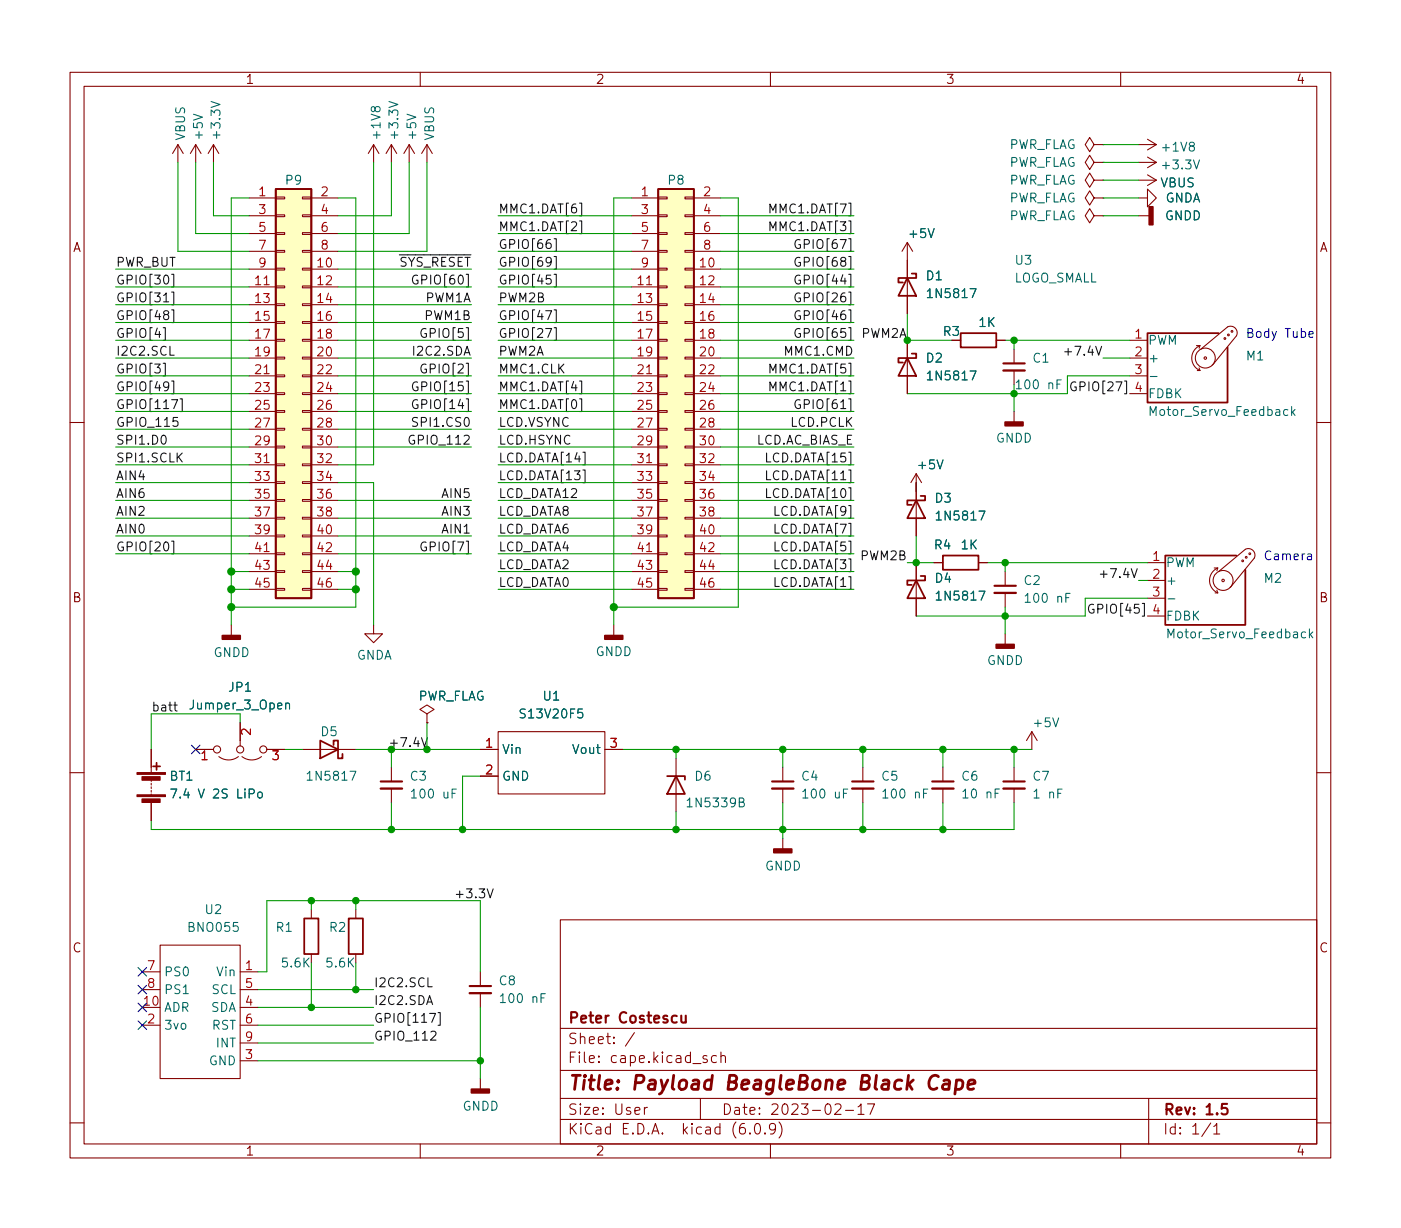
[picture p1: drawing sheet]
<svg xmlns="http://www.w3.org/2000/svg" width="200mm" height="175mm" viewBox="0 0 200 175" stroke-linecap="round" stroke-linejoin="round" font-family="sans-serif">
<g fill="none" stroke="#840000" stroke-width=".15">
<path d="M10 10.3h180v155h-180zM12 12.3h176v151h-176zM60 10.3v2M110 10.3v2M160 10.3v2M163.8 19.9l1.3 .7M25.4 20.6l-.8 1.3M25.4 20.6v2.6M25.4 20.6l.8 1.3M27.9 20.6l-.7 1.3M27.9 20.6v2.6M27.9 20.6l.8 1.3"/>
<path d="M30.5 20.6l-.8 1.3M30.5 20.6v2.6M30.5 20.6l.7 1.3M35.6 28.3h3.8M35.6 38.4h3.8M35.6 30.8h3.8M35.6 33.3h3.8M35.6 35.9h3.8M39.4 38.3h1.2v.3h-1.2zM39.4 35.8h1.2v.2h-1.2zM39.4 33.2h1.2v.3h-1.2zM39.4 30.7h1.2v.2h-1.2z"/>
<path d="M39.4 28.1h1.2v.3h-1.2zM43.2 38.3h1.2v.3h-1.2zM43.2 35.8h1.2v.2h-1.2zM43.2 33.2h1.2v.3h-1.2zM43.2 30.7h1.2v.2h-1.2zM43.2 28.1h1.2v.3h-1.2zM44.4 28.3h3.9M44.4 38.4h3.9M44.4 30.8h3.9M44.4 33.3h3.9M44.4 35.9h3.9M53.3 20.6l-.7 1.3"/>
<path d="M53.3 20.6v2.6M53.3 20.6l.8 1.3M55.9 20.6v2.6M55.9 20.6l-.8 1.3M55.9 20.6l.7 1.3M58.4 20.6l-.7 1.3M58.4 20.6v2.6M58.4 20.6l.8 1.3M61 20.6l-.8 1.3M61 20.6v2.6M61 20.6l.7 1.3M90.2 28.3h3.8"/>
<path d="M90.2 38.4h3.8M90.2 30.8h3.8M90.2 33.3h3.8M90.2 35.9h3.8M94 38.3h1.2v.3h-1.2zM94 35.8h1.2v.2h-1.2zM94 33.2h1.2v.3h-1.2zM94 30.7h1.2v.2h-1.2zM94 28.1h1.2v.3h-1.2zM97.8 38.3h1.3v.3h-1.3zM97.8 35.8h1.3v.2h-1.3zM97.8 33.2h1.3v.3h-1.3z"/>
<path d="M97.8 30.7h1.3v.2h-1.3zM97.8 28.1h1.3v.3h-1.3zM99.1 28.3h3.8M99.1 38.4h3.8M99.1 30.8h3.8M99.1 33.3h3.8M99.1 35.9h3.8M129.5 34.6l-.7 1.3M129.5 34.6v10.2M129.5 34.6l.8 1.3M156.2 30.8l-.6-1-.7 1 .7 1 .6-1h1.3M156.2 25.7l-.6-1-.7 1 .7 1 .6-1h1.3"/>
<path d="M156.2 28.3l-.6-1.1-.7 1.1 .7 1 .6-1h1.3M156.2 23.2l-.6-1-.7 1 .7 1 .6-1h1.3M156.2 20.6l-.6-1-.7 1 .7 1.1 .6-1.1h1.3M157.5 30.8h.1M157.5 25.7h.1M157.5 28.3h.1M157.5 23.2h.1M157.5 20.6h.1M162.6 28.3h1.2v-1.3l1.3 1.3-1.3 1.2v-1.2M162.6 30.8h1.5M162.6 23.2h2.5M162.6 20.6h2.5"/>
<path d="M162.6 25.7h2.5M163.8 22.4l1.3 .8M163.8 25l1.3 .7M165.1 23.2l-1.3 .7M165.1 20.6l-1.3 .8M165.1 25.7l-1.3 .8M35.6 41h3.8M35.6 43.5h3.8M35.6 46h3.8M35.6 48.6h3.8M35.6 51.1h3.8M35.6 53.7h3.8"/>
<path d="M35.6 56.2h3.8M35.6 58.7h3.8M39.4 58.6h1.2v.3h-1.2zM39.4 56.1h1.2v.2h-1.2zM39.4 53.5h1.2v.3h-1.2zM39.4 51h1.2v.3h-1.2zM39.4 48.5h1.2v.2h-1.2zM39.4 45.9h1.2v.3h-1.2zM39.4 43.4h1.2v.2h-1.2zM39.4 40.8h1.2v.3h-1.2zM43.2 58.6h1.2v.3h-1.2zM43.2 56.1h1.2v.2h-1.2z"/>
<path d="M43.2 53.5h1.2v.3h-1.2zM43.2 51h1.2v.3h-1.2zM43.2 48.5h1.2v.2h-1.2zM43.2 45.9h1.2v.3h-1.2zM43.2 43.4h1.2v.2h-1.2zM43.2 40.8h1.2v.3h-1.2zM44.4 41h3.9M44.4 43.5h3.9M44.4 46h3.9M44.4 48.6h3.9M44.4 51.1h3.9M44.4 53.7h3.9"/>
<path d="M44.4 56.2h3.9M44.4 58.7h3.9M90.2 41h3.8M90.2 43.5h3.8M90.2 46h3.8M90.2 48.6h3.8M90.2 51.1h3.8M90.2 53.7h3.8M90.2 56.2h3.8M90.2 58.7h3.8M94 58.6h1.2v.3h-1.2zM94 56.1h1.2v.2h-1.2z"/>
<path d="M94 53.5h1.2v.3h-1.2zM94 51h1.2v.3h-1.2zM94 48.5h1.2v.2h-1.2zM94 45.9h1.2v.3h-1.2zM94 43.4h1.2v.2h-1.2zM94 40.8h1.2v.3h-1.2zM97.8 58.6h1.3v.3h-1.3zM97.8 56.1h1.3v.2h-1.3zM97.8 53.5h1.3v.3h-1.3zM97.8 51h1.3v.3h-1.3zM97.8 48.5h1.3v.2h-1.3zM97.8 45.9h1.3v.3h-1.3z"/>
<path d="M97.8 43.4h1.3v.2h-1.3zM97.8 40.8h1.3v.3h-1.3zM99.1 41h3.8M99.1 43.5h3.8M99.1 46h3.8M99.1 48.6h3.8M99.1 51.1h3.8M99.1 53.7h3.8M99.1 56.2h3.8M99.1 58.7h3.8M129.5 48.6v7.6M142.2 48.6h1.3"/>
<path d="M144.8 49.9v2M144.8 52.9v2M144.8 58.7v1.6M161.3 48.6h2.5M161.3 51.1h2.5M161.3 53.7h2.5M161.3 56.2h2.5M170.8 49.3h.5M170.9 52.9h.4M171.2 52.5l.1 .4M171.3 49.3a1.93 1.93 0 0 0-1.1 1.8 1.93 1.93 0 0 0 1.1 1.8M171.3 49.3l-.1 .4"/>
<path d="M171.4 49.9l3.9-3.2a.94 .94 0 0 1 1.1 .2 .94 .94 0 0 1 .1 1.1l-3.4 4.1M10 60.3h2M35.6 61.3h3.8M35.6 63.8h3.8M35.6 66.4h3.8M35.6 68.9h3.8M35.6 71.4h3.8M35.6 74h3.8M35.6 76.5h3.8M35.6 79.1h3.8M39.4 78.9h1.2v.3h-1.2zM39.4 76.4h1.2v.3h-1.2z"/>
<path d="M39.4 73.9h1.2v.2h-1.2zM39.4 71.3h1.2v.3h-1.2zM39.4 68.8h1.2v.2h-1.2zM39.4 66.2h1.2v.3h-1.2zM39.4 63.7h1.2v.3h-1.2zM39.4 61.2h1.2v.2h-1.2zM43.2 78.9h1.2v.3h-1.2zM43.2 76.4h1.2v.3h-1.2zM43.2 73.9h1.2v.2h-1.2zM43.2 71.3h1.2v.3h-1.2zM43.2 68.8h1.2v.2h-1.2zM43.2 66.2h1.2v.3h-1.2z"/>
<path d="M43.2 63.7h1.2v.3h-1.2zM43.2 61.2h1.2v.2h-1.2zM44.4 61.3h3.9M44.4 63.8h3.9M44.4 66.4h3.9M44.4 68.9h3.9M44.4 71.4h3.9M44.4 74h3.9M44.4 76.5h3.9M44.4 79.1h3.9M90.2 61.3h3.8M90.2 63.8h3.8"/>
<path d="M90.2 66.4h3.8M90.2 68.9h3.8M90.2 71.4h3.8M90.2 74h3.8M90.2 76.5h3.8M90.2 79.1h3.8M94 78.9h1.2v.3h-1.2zM94 76.4h1.2v.3h-1.2zM94 73.9h1.2v.2h-1.2zM94 71.3h1.2v.3h-1.2zM94 68.8h1.2v.2h-1.2zM94 66.2h1.2v.3h-1.2z"/>
<path d="M94 63.7h1.2v.3h-1.2zM94 61.2h1.2v.2h-1.2zM97.8 78.9h1.3v.3h-1.3zM97.8 76.4h1.3v.3h-1.3zM97.8 73.9h1.3v.2h-1.3zM97.8 71.3h1.3v.3h-1.3zM97.8 68.8h1.3v.2h-1.3zM97.8 66.2h1.3v.3h-1.3zM97.8 63.7h1.3v.3h-1.3zM97.8 61.2h1.3v.2h-1.3zM99.1 61.3h3.8M99.1 63.8h3.8"/>
<path d="M99.1 66.4h3.8M99.1 68.9h3.8M99.1 71.4h3.8M99.1 74h3.8M99.1 76.5h3.8M99.1 79.1h3.8M130.8 67.6v8.9M130.8 67.6l-.8 1.3M130.8 67.6l.8 1.3M188 60.3h2M33 89.2v1.5M35.6 81.6h3.8"/>
<path d="M35.6 84.1h3.8M39.4 84h1.2v.3h-1.2zM39.4 81.5h1.2v.2h-1.2zM43.2 84h1.2v.3h-1.2zM43.2 81.5h1.2v.2h-1.2zM44.4 81.6h3.9M44.4 84.1h3.9M53.3 89.2v1.3h1.3l-1.3 1.3-1.2-1.3h1.2M87.6 89.2v1.5M90.2 81.6h3.8M90.2 84.1h3.8M94 84h1.2v.3h-1.2z"/>
<path d="M94 81.5h1.2v.2h-1.2zM97.8 84h1.3v.3h-1.3zM97.8 81.5h1.3v.2h-1.3zM99.1 81.6h3.8M99.1 84.1h3.8M130.8 80.3v7.7M133.3 80.3h1.3M139.7 80.3h1.3M143.5 81.6v2M143.5 84.7v2M143.5 90.5v1.5M163.8 80.3h2.6"/>
<path d="M163.8 82.9h2.6M163.8 85.4h2.6M163.8 88h2.6M173.4 81.1h.5M173.5 84.7h.4M173.7 84.3l.2 .4M173.9 81.1a1.93 1.93 0 0 0-1.2 1.8 1.93 1.93 0 0 0 1.2 1.8M173.9 81.1l-.2 .4M174 81.6l3.8-3.2a.94 .94 0 0 1 1.1 .2 .94 .94 0 0 1 .2 1.1l-3.5 4.2M10 110.3h2M21.6 107v3.3M21.6 111.3v.3"/>
<path d="M21.6 111.8v.3M21.6 112.3v.3M21.6 112.8v.3M21.6 113.4v.2M21.6 114.6v2.6M27.9 107h2.6M31.2 108a2.26 2.26 0 0 0 2.8 0M34.3 103.2v3.3M34.5 108a2.26 2.26 0 0 0 2.8 0M38.1 107h2.5M43.2 107h7.6M55.9 109.5v2.1"/>
<path d="M55.9 112.6v2M61 101.9l1-.6-1-.6-1.1 .6 1.1 .6v1.3M61 103.2h.1M68.6 107h2.5M68.6 110.8h2.5M71.1 104.5h15.3v8.9h-15.3zM86.4 107h2.5M96.5 108.3v7.6M111.8 109.5v2.1M111.8 112.6v2M111.8 119.7v1.5M123.2 109.5v2.1"/>
<path d="M123.2 112.6v2M134.6 109.5v2.1M134.6 112.6v2M144.8 109.5v2.1M144.8 112.6v2M147.3 104.5l-.7 1.2M147.3 104.5v2.5M147.3 104.5l.8 1.2M188 110.3h2M20.3 138.8h2.6M22.9 134.9h11.4v19.1h-11.4zM34.3 138.8h2.5"/>
<path d="M44.4 129.9v1.2M44.4 136.2v1.3M50.8 129.9v1.2M50.8 136.2v1.3M68.6 138.8v2M80 131.3h108v32h-108zM20.3 146.4h2.6M20.3 141.3h2.6M34.3 146.4h2.5M34.3 151.5h2.5M34.3 143.8h2.5M34.3 141.3h2.5"/>
<path d="M34.3 148.9h2.5M68.6 141.8v2M68.6 154v1.5M80 159.8h108M80 156.8h108M80 152.8h108M80 146.8h108M90.6 147.4l-1.3 2M92 158.1v1M92.4 158.1l-.3 .1-.1 .2M100 156.8v3M100.9 150.8l-.3-.1-.2 .2v.2l.5 .2v.3l-.1 .1-.4-.1"/>
<path d="M102.3 150.8l-.4-.1-.3 .3v.4l.1 .2 .2 .1 .4-.1M102.9 150.9a.37 .37 0 0 1 .7 0v.8M102.9 150.2v1.5M119.2 157.8l.2-.2 .5 .1a.41 .41 0 0 1 .1 .6l-.9 .8h1M120.7 158.5h1.2M122.5 158l.4-.4v1.5M122.5 159.1h.9M123.9 157.6h1l-.7 1.5M164 156.8v6.5M10 160.3h2M60 163.3v2M107.1 161.8v.1"/>
<path d="M107.9 160.5a.36 .36 0 0 1 .6 .2 .77 .77 0 0 1-.4 1.2 1 1 0 0 1-.2-1.4zM109.2 161.8h.1l-.1 .1v-.1v.1M110 163.3v2M110.7 161.1l-.3 .2h-.3l-.2-.2v-.4l.1-.2 .4-.1 .2 .2a.99 .99 0 0 1-.3 1.3h-.3M111.2 160.2a1.72 1.72 0 0 1 0 2.3M160 163.3v2M172.9 160.3l-1.3 2M173.3 160.8l.4-.4v1.5M173.3 161.9h.8M188 160.3h2"/>
<circle cx="172.1" cy="51.1" r=".18"/>
<circle cx="172.1" cy="51.1" r="1.42"/>
<circle cx="174.9" cy="48.3" r=".13"/>
<circle cx="175.4" cy="47.8" r=".13"/>
<circle cx="175.9" cy="47.3" r=".13"/>
<circle cx="177.9" cy="79.6" r=".13"/>
<circle cx="178.4" cy="79.1" r=".13"/>
<circle cx="174.6" cy="82.9" r=".18"/>
<circle cx="174.6" cy="82.9" r="1.42"/>
<circle cx="177.4" cy="80.1" r=".13"/>
<circle cx="31" cy="107" r=".51"/>
<circle cx="34.3" cy="107" r=".51"/>
<circle cx="37.6" cy="107" r=".51"/>
</g>
<path d="M143.3 51.9h3M142 83.6h3M54.4 111.6h3M110.2 111.6h3.1M121.7 111.6h3M133.1 111.6h3M143.3 111.6h3M67.1 140.8h3M97.3 145v.9a.41 .41 0 0 0 .6 0M97.9 145v1M175.2 157.6h-.7l-.1 .7 .2-.1 .5 .1 .2 .2-.1 .5-.2 .1h-.4l-.2-.1" fill="none" stroke="#840000" stroke-width=".3"/>
<path d="M134 153.7a.8 .8 0 0 0-.9-.1 .8 .8 0 0 0-.4 .8 .76 .76 0 0 0 .1 .9 .76 .76 0 0 0 .9 .1l.1-.1M134.8 154.3l.2-.1 .5 .1 .1 .2-.1 1M135.6 154.7l-.7 .1a.4 .4 0 0 0-.3 .3 .4 .4 0 0 0 .2 .4l.7-.1M136.6 154.3l.2-.1 .5 .1 .2 .3-.1 .6a.66 .66 0 0 1-1 .2M136.6 154.2l-.3 2M138.2 154.9l1-.2-.1-.4-.1-.1-.6 .1-.1 .2-.1 .7v.2l.2 .1 .6-.1" fill="none" stroke="#840000" stroke-width=".4"/>
<g fill="#840000" stroke="#840000" stroke-width=".25">
<path d="M67.3 155.5h2.5v.5h-2.5z"/>
<path d="M86.4 90.7h2.5v.6h-2.5z"/>
<path d="M31.7 90.7h2.6v.6h-2.6z"/>
<path d="M164.1 29.5h.5v2.6h-.5z"/>
<path d="M110.5 121.2h2.5v.5h-2.5z"/>
<path d="M142.2 92h2.6v.5h-2.6z"/>
<path d="M143.5 60.3h2.5v.5h-2.5z"/>
</g>
<g fill="none" stroke="#840000" stroke-width=".25">
<path d="M39.4 27h5v58.4h-5zM94 27h5.1v58.4h-5.1zM129.5 39.7l1.3 2.5h-2.5zM130.2 39.1h.6v.6h-2.5v.6h.6M129.5 51.1l1.3 2.6h-2.5zM130.2 50.5h.6v.6h-2.5v.7h.6M137.2 47.6h5v2h-5zM174 47.6h-10.2v9.9h11.5v-7.9M130.8 71.4l1.3 2.6h-2.6zM131.4 70.8h.7v.6h-2.6v.7h.7M134.6 79.3h5.1v2.1h-5.1zM176.5 79.3h-10.1v9.9h11.4v-7.8"/>
<path d="M130.8 82.9l1.3 2.5h-2.6zM131.4 82.2h.7v.7h-2.6v.6h.7M21.8 109.4h1.1M22.4 108.9v1M45.7 105.7l2.6 1.3-2.6 1.3zM47.6 106.4v-.7h.7v2.6h.6v-.7M95.2 110.8h2.6v.5M96.5 110.8l1.3 2.6h-2.6zM43.4 131.1h2.1v5.1h-2.1zM49.8 131.1h2v5.1h-2z"/>
</g>
<g fill="#ffffc2" stroke="#ffffc2" stroke-width=".14">
<path d="M39.4 27h5v58.4h-5z"/>
<path d="M94 27h5.1v58.4h-5.1z"/>
</g>
<path d="M164.2 53.8h1M184.4 58v1.3M184.5 58.8l.4 .5M184.9 58.5l-.5 .5M166.8 85.5h.9M187 89.8v1.3M187.1 90.6l.3 .5M187.4 90.2l-.4 .5M24.4 112.7h.8l-.5 1.2M36.8 113.2l.2-.1 .4 .1 .1 .5-.2 .2h-.3l-.2-.1zM40.8 100.5l.2-.1h.3v.8" fill="none" stroke="#006464" stroke-width=".15"/>
<path d="M143.3 52.9h3M142 84.7h3M54.4 112.6h3M110.2 112.6h3.1M121.7 112.6h3M133.1 112.6h3M143.3 112.6h3M67.1 141.8h3" fill="none" stroke="#840000" stroke-width=".33"/>
<g fill="#840000" stroke="#840000" stroke-width=".15">
<path d="M19.6 113.5h4v.2h-4z"/>
<path d="M19.6 110.3h4v.3h-4z"/>
<path d="M20.3 114.1h2.6v.5h-2.6z"/>
<path d="M20.3 110.9h2.6v.5h-2.6z"/>
</g>
<g fill="none" stroke="#0f0f0f" stroke-width=".15">
<path d="M24.5 39.2h.3v1.8h-.3M59.6 39.3a.62 .62 0 0 0-.7 .5 .62 .62 0 0 0 .4 .8l.4-.2v-.4h-.3M79.1 39.2h.3v1.8h-.3M79.1 36.6h.3v1.8h-.3M79.1 34.1h.3v1.8h-.3M82.7 31.5h.3v1.9h-.3M82.7 29h.3v1.8h-.3M109.9 32.9v-1.2l.5 .9 .4-.9v1.2M109.9 30.4v-1.3l.5 .9 .4-.9v1.3M114.2 39.3a.62 .62 0 0 0-.7 .5 .62 .62 0 0 0 .4 .8l.4-.2v-.4h-.3M114.2 36.8a.62 .62 0 0 0-.7 .5 .62 .62 0 0 0 .4 .7l.4-.1v-.4h-.3M114.2 34.3a.62 .62 0 0 0-.7 .4 .62 .62 0 0 0 .4 .8l.4-.1v-.5h-.3"/>
<path d="M23.3 51.9h.3v1.8h-.3M23.3 46.8h.3v1.8h-.3M24.3 49.4v1.3h.6M24.5 54.4h.3v1.8h-.3M24.5 41.7h.3v1.8h-.3M24.5 44.2h.3v1.9h-.3M25.4 59.6h-.6l-.1 .6 .2-.1h.4l.1 .2v.5l-.2 .1h-.3l-.2-.1M25.7 56.9h.3v1.9h-.3M59.6 59.7l-.5-.1-.2 .1v.4l.6 .2 .1 .3-.2 .3-.5-.1M59.6 54.6a.62 .62 0 0 0-.7 .4 .62 .62 0 0 0 .4 .8l.4-.1v-.4h-.3M59.6 57.1a.62 .62 0 0 0-.7 .5 .62 .62 0 0 0 .4 .7l.4-.1v-.4h-.3M60.8 47a.62 .62 0 0 0-.7 .4 .62 .62 0 0 0 .4 .8l.4-.1v-.5h-.3"/>
<path d="M60.8 52a.62 .62 0 0 0-.7 .5 .62 .62 0 0 0 .4 .8l.4-.2v-.4h-.3M79.1 46.8h.3v1.8h-.3M79.1 44.2h.3v1.9h-.3M82.7 56.9h.3v1.9h-.3M82.7 54.4h.3v1.8h-.3M109.9 53.3v-1.3l.5 .9 .4-.9v1.3M109.9 55.8v-1.3l.5 .9 .4-.9v1.3M114.2 41.9a.62 .62 0 0 0-.7 .4 .62 .62 0 0 0 .4 .8l.4-.1v-.4h-.3M114.2 47a.62 .62 0 0 0-.7 .4 .62 .62 0 0 0 .4 .8l.4-.1v-.5h-.3M114.2 57.1a.62 .62 0 0 0-.7 .5 .62 .62 0 0 0 .4 .7l.4-.1v-.4h-.3M114.2 44.4a.62 .62 0 0 0-.7 .5 .62 .62 0 0 0 .4 .7l.4-.1v-.4h-.3M152 50.2h1"/>
<path d="M153.6 54.6a.62 .62 0 0 0-.8 .4 .62 .62 0 0 0 .5 .8l.4-.1v-.4h-.3M23.1 62.3l.2-.2a.68 .68 0 0 1 .3 1.2l-.2 .1a.69 .69 0 0 1-.3-1.1zM24.5 77.3h.3v1.8h-.3M59.1 62.2a.62 .62 0 0 0-.7 .5 .62 .62 0 0 0 .4 .7l.4-.1v-.4h-.3M60.8 77.4a.62 .62 0 0 0-.7 .5 .62 .62 0 0 0 .4 .8l.4-.2v-.4h-.3M83.2 64.6h.3v1.8h-.3M83.2 67.1h.3v1.8h-.3M156.1 86.3a.62 .62 0 0 0-.7 .5 .62 .62 0 0 0 .4 .7l.4-.1v-.4h-.2M157.1 82h1M24.8 100.7h.5M25 100.2v1.1l.1 .2h.2M60.2 105.3l.4 1.3 .4-1.3"/>
<path d="M61.1 139.6v1.3h.6M69.6 126.9l.4 1.3 .4-1.3M61.5 147.4l.2-.2h.3l.2 .2v.2v.2l-.7 .7h.7M62.5 144.6h.4v1.8h-.4"/>
</g>
<path d="M186.9 47.8l.6-.2-.1-.2-.3-.1-.2 .2v.6h.5M186.7 79.1h.5l.1 .8M187.3 79.4h-.5a.25 .25 0 0 0-.2 .3 .25 .25 0 0 0 .2 .2h.5" fill="none" stroke="#0000c2" stroke-width=".15"/>
<g fill="none" stroke="#009600" stroke-width=".15">
<path d="M16.5 38.4h19.1M25.4 23.2v12.7h10.2M27.9 23.2v10.1h7.7M30.5 23.2v7.6h5.1M35.6 28.3h-2.6v60.9M48.3 28.3h2.5v58.4h-17.8M48.3 38.4h19M53.3 23.2v43.2h-5M55.9 23.2v7.6h-7.6M58.4 23.2v10.1h-10.1M61 23.2v12.7h-12.7M71.1 33.3h19.1"/>
<path d="M71.1 35.9h19.1M71.1 30.8h19.1M71.1 38.4h19.1M90.2 28.3h-2.6v60.9M102.9 28.3h2.5v58.4h-17.8M102.9 33.3h19M102.9 35.9h19M102.9 30.8h19M102.9 38.4h19M157.5 30.8h5.1M157.5 28.3h5.1M157.5 23.2h5.1"/>
<path d="M157.5 25.7h5.1M157.5 20.6h5.1M16.5 56.2h19.1M16.5 53.7h19.1M16.5 58.7h19.1M16.5 46h19.1M16.5 43.5h19.1M16.5 48.6h19.1M16.5 41h19.1M16.5 51.1h19.1M48.3 56.2h19M48.3 53.7h19"/>
<path d="M48.3 58.7h19M48.3 46h19M48.3 43.5h19M48.3 48.6h19M48.3 41h19M48.3 51.1h19M71.1 56.2h19.1M71.1 53.7h19.1M71.1 58.7h19.1M71.1 46h19.1M71.1 43.5h19.1M71.1 48.6h19.1"/>
<path d="M71.1 41h19.1M71.1 51.1h19.1M102.9 56.2h19M102.9 53.7h19M102.9 58.7h19M102.9 46h19M102.9 43.5h19M102.9 48.6h19M102.9 41h19M102.9 51.1h19M129.5 44.8v3.8h6.4M143.5 48.6h17.8"/>
<path d="M144.8 48.6v1.3M144.8 54.9v3.8M157.5 51.1h3.8M161.3 53.7h-8.9v2.5h-22.9M16.5 63.8h19.1M16.5 61.3h19.1M16.5 68.9h19.1M16.5 66.4h19.1M16.5 76.5h19.1M16.5 79.1h19.1M16.5 74h19.1M16.5 71.4h19.1"/>
<path d="M48.3 68.9h5v20.3M48.3 63.8h19M48.3 61.3h19M48.3 76.5h19M48.3 79.1h19M48.3 74h19M48.3 71.4h19M71.1 63.8h19.1M71.1 61.3h19.1M71.1 68.9h19.1M71.1 66.4h19.1M71.1 76.5h19.1"/>
<path d="M71.1 79.1h19.1M71.1 74h19.1M71.1 71.4h19.1M102.9 63.8h19M102.9 61.3h19M102.9 68.9h19M102.9 66.4h19M102.9 76.5h19M102.9 79.1h19M102.9 74h19M102.9 71.4h19M130.8 68.9v1.3"/>
<path d="M130.8 76.5v3.8M33 84.1h2.6M33 81.6h2.6M48.3 84.1h2.5M48.3 81.6h2.5M71.1 84.1h19.1M71.1 81.6h19.1M102.9 84.1h19M102.9 81.6h19M129.5 80.3h3.8M141 80.3h22.8M143.5 80.3v1.3"/>
<path d="M143.5 86.7v3.8M162.6 82.9h1.2M163.8 85.4h-8.9v2.6h-24.1M34.3 103.2v-1.3h-12.7v5.1M40.6 107h2.6M50.8 107h17.8M55.9 107v2.5M55.9 114.6v3.8M61 103.2v3.8M68.6 110.8h-2.6v7.6M88.9 107h58.4M96.5 107v1.3"/>
<path d="M96.5 115.9v2.5M111.8 107v2.5M111.8 114.6v5.1M123.2 107v2.5M123.2 114.6v3.8M134.6 107v2.5M134.6 114.6v3.8M144.8 114.6v3.8h-123.2v-1.2M144.8 107v2.5M36.8 138.8h1.3v-10.2h30.5v10.2M44.4 128.6v1.3M44.4 137.5v6.3"/>
<path d="M50.8 128.6v1.3M50.8 137.5v3.8M36.8 141.3h16.5M36.8 151.5h31.8M36.8 148.9h16.5M36.8 143.8h16.5M36.8 146.4h16.5M68.6 143.8v10.2"/>
</g>
<path d="M27.3 106.4l1.2 1.2M28.5 106.4l-1.2 1.2M19.7 138.1l1.2 1.3M20.9 138.1l-1.2 1.3M19.7 145.8l1.2 1.2M19.7 143.2l1.2 1.2M19.7 140.7l1.2 1.2M20.9 145.8l-1.2 1.2M20.9 143.2l-1.2 1.2M20.9 140.7l-1.2 1.2" fill="none" stroke="#000084" stroke-width=".15"/>
<g fill="#009600" stroke="#009600" stroke-width=".15">
<circle cx="50.8" cy="128.6" r=".46"/>
<circle cx="55.9" cy="118.4" r=".46"/>
<circle cx="55.9" cy="107" r=".46"/>
<circle cx="50.8" cy="84.1" r=".51"/>
<circle cx="61" cy="107" r=".46"/>
<circle cx="66" cy="118.4" r=".46"/>
<circle cx="33" cy="84.1" r=".51"/>
<circle cx="33" cy="81.6" r=".51"/>
<circle cx="33" cy="86.7" r=".51"/>
<circle cx="50.8" cy="81.6" r=".51"/>
<circle cx="44.4" cy="128.6" r=".46"/>
<circle cx="44.4" cy="143.8" r=".46"/>
<circle cx="50.8" cy="141.3" r=".46"/>
<circle cx="68.6" cy="151.5" r=".46"/>
<circle cx="87.6" cy="86.7" r=".51"/>
<circle cx="96.5" cy="107" r=".46"/>
<circle cx="111.8" cy="107" r=".46"/>
<circle cx="111.8" cy="118.4" r=".46"/>
<circle cx="96.5" cy="118.4" r=".46"/>
<circle cx="144.8" cy="48.6" r=".46"/>
<circle cx="144.8" cy="56.2" r=".46"/>
<circle cx="143.5" cy="80.3" r=".46"/>
<circle cx="143.5" cy="88" r=".46"/>
<circle cx="130.8" cy="80.3" r=".46"/>
<circle cx="123.2" cy="118.4" r=".46"/>
<circle cx="123.2" cy="107" r=".46"/>
<circle cx="134.6" cy="118.4" r=".46"/>
<circle cx="134.6" cy="107" r=".46"/>
<circle cx="144.8" cy="107" r=".46"/>
</g>
<text font-size="2.8" fill="#840000" x="81" y="155.6">Title: Payload BeagleBone Black Cape</text>
<g font-size="2.1" fill="#840000">
<text x="81" y="149.1">Sheet: /</text>
<text x="81" y="146.1">Peter Costescu</text>
<text x="81" y="151.8">File: cape.kicad_sch</text>
<text x="81" y="162">KiCad E.D.A. kicad (6.0.9)</text>
<text x="81" y="159.2">Size: User</text>
<text x="103" y="159.2">Date: 2023-02-17</text>
<text x="166" y="159.2">Rev: 1.5</text>
<text x="166" y="162">Id: 1/1</text>
</g>
<g font-size="1.8" fill="#840000">
<text x="35" y="12">1</text>
<text x="85" y="12">2</text>
<text x="135" y="12">3</text>
<text x="185" y="12">4</text>
<text x="10.3" y="36">A</text>
<text x="188.3" y="36">A</text>
<text x="134.7" y="47.9">R3</text>
<text x="10.3" y="86">B</text>
<text x="188.3" y="86">B</text>
<text x="10.3" y="136">C</text>
<text x="188.3" y="136">C</text>
<text x="35" y="165">1</text>
<text x="85" y="165">2</text>
<text x="135" y="165">3</text>
<text x="185" y="165">4</text>
</g>
<g font-size="1.8" fill="#006464">
<text x="26.4" y="20.1" transform="rotate(-90 26.4 20.1)">VBUS</text>
<text x="29" y="19.7" transform="rotate(-90 29 19.7)">+5V</text>
<text x="31.5" y="19.6" transform="rotate(-90 31.5 19.6)">+3.3V</text>
<text x="54.3" y="19.6" transform="rotate(-90 54.3 19.6)">+1V8</text>
<text x="56.9" y="19.6" transform="rotate(-90 56.9 19.6)">+3.3V</text>
<text x="59.4" y="19.7" transform="rotate(-90 59.4 19.7)">+5V</text>
<text x="62" y="20.1" transform="rotate(-90 62 20.1)">VBUS</text>
<text x="143.9" y="23.8">PWR_FLAG</text>
<text x="143.9" y="21.3">PWR_FLAG</text>
<text x="166.1" y="21.6">+1V8</text>
<text x="40.8" y="26.4">P9</text>
<text x="95.4" y="26.4">P8</text>
<text x="143.9" y="26.4">PWR_FLAG</text>
<text x="143.9" y="28.9">PWR_FLAG</text>
<text x="165.7" y="26.7">VBUS</text>
<text x="166.2" y="24.2">+3.3V</text>
<text x="166.3" y="28.9">GNDA</text>
<text x="130" y="34">+5V</text>
<text x="143.9" y="31.4">PWR_FLAG</text>
<text x="166.3" y="31.4">GNDD</text>
<text x="132.3" y="40">D1</text>
<text x="144.6" y="40.3">LOGO_SMALL</text>
<text x="145" y="37.8">U3</text>
<text x="132.8" y="42.6">1N5817</text>
<text x="139.8" y="46.7">1K</text>
<text x="132.3" y="51.8">D2</text>
<text x="147.5" y="51.8">C1</text>
<text x="163.9" y="49.2">PWM</text>
<text x="163.9" y="51.8">+</text>
<text x="178" y="51.5">M1</text>
<text x="132.8" y="54.3">1N5817</text>
<text x="145.5" y="55.6">100 nF</text>
<text x="163.9" y="56.8">FDBK</text>
<text x="164.5" y="59.4">Motor_Servo_Feedback</text>
<text x="142.2" y="63.2">GNDD</text>
<text x="131.2" y="67">+5V</text>
<text x="133.5" y="71.8">D3</text>
<text x="134" y="74.3">1N5817</text>
<text x="133.4" y="78.4">R4</text>
<text x="133.5" y="83.2">D4</text>
<text x="137.3" y="78.4">1K</text>
<text x="146.2" y="83.5">C2</text>
<text x="166.4" y="81">PWM</text>
<text x="166.4" y="83.5">+</text>
<text x="180.5" y="83.2">M2</text>
<text x="134" y="85.7">1N5817</text>
<text x="146.7" y="86.1">100 nF</text>
<text x="166.4" y="88.6">FDBK</text>
<text x="30.5" y="93.8">GNDD</text>
<text x="50.9" y="94.2">GNDA</text>
<text x="85" y="93.7">GNDD</text>
<text x="140.9" y="94.9">GNDD</text>
<text x="167.1" y="91.1">Motor_Servo_Feedback</text>
<text x="27.4" y="101.3">Jumper_3_Open</text>
<text x="32.7" y="98.7">JP1</text>
<text x="59.5" y="100">PWR_FLAG</text>
<text x="77.6" y="100">U1</text>
<text x="45.9" y="105.1">D5</text>
<text x="71.6" y="107.6">Vin</text>
<text x="74.6" y="102.6">S13V20F5</text>
<text x="81.9" y="107.6">Vout</text>
<text x="147.7" y="103.8">+5V</text>
<text x="24.3" y="111.4">BT1</text>
<text x="25.4" y="114">7.4 V 2S LiPo</text>
<text x="44.2" y="111.4">1N5817</text>
<text x="58.6" y="111.5">C3</text>
<text x="59.1" y="114">100 uF</text>
<text x="71.6" y="111.4">GND</text>
<text x="99.2" y="111.4">D6</text>
<text x="114.5" y="111.5">C4</text>
<text x="115" y="114">100 uF</text>
<text x="125.9" y="111.5">C5</text>
<text x="126.4" y="114">100 nF</text>
<text x="137.3" y="111.5">C6</text>
<text x="137.7" y="114">10 nF</text>
<text x="147.5" y="111.5">C7</text>
<text x="147.8" y="114">1 nF</text>
<text x="98.5" y="115.3">1N5339B</text>
<text x="109.2" y="124.3">GNDD</text>
<text x="29.3" y="130.5">U2</text>
<text x="27" y="133">BNO055</text>
<text x="39.5" y="133">R1</text>
<text x="47.1" y="133">R2</text>
<text x="23.4" y="139.4">PS0</text>
<text x="23.4" y="141.9">PS1</text>
<text x="30.2" y="141.9">SCL</text>
<text x="31" y="139.4">Vin</text>
<text x="40.4" y="138.1">5.6K</text>
<text x="46.7" y="138.1">5.6K</text>
<text x="71.3" y="140.7">C8</text>
<text x="71.8" y="143.2">100 nF</text>
<text x="23.4" y="144.5">ADR</text>
<text x="23.4" y="147">3vo</text>
<text x="30" y="144.5">SDA</text>
<text x="30.2" y="147">RST</text>
<text x="30.9" y="149.5">INT</text>
<text x="29.9" y="152.1">GND</text>
<text x="66" y="158.6">GNDD</text>
</g>
<g font-size="1.8" fill="#a90000">
<text x="37" y="28">1</text>
<text x="45.9" y="28">2</text>
<text x="91.6" y="28">1</text>
<text x="100.5" y="28">2</text>
<text x="37" y="30.6">3</text>
<text x="37" y="33.1">5</text>
<text x="37" y="35.6">7</text>
<text x="45.9" y="30.6">4</text>
<text x="45.9" y="33.1">6</text>
<text x="45.9" y="35.6">8</text>
<text x="91.6" y="30.6">3</text>
<text x="91.6" y="33.1">5</text>
<text x="91.6" y="35.6">7</text>
<text x="100.5" y="30.6">4</text>
<text x="100.5" y="33.1">6</text>
<text x="100.5" y="35.6">8</text>
<text x="36.5" y="40.7">11</text>
<text x="37" y="38.2">9</text>
<text x="45.4" y="38.2">10</text>
<text x="45.4" y="40.7">12</text>
<text x="91.1" y="40.7">11</text>
<text x="91.6" y="38.2">9</text>
<text x="100" y="38.2">10</text>
<text x="100" y="40.7">12</text>
<text x="36.5" y="43.3">13</text>
<text x="36.5" y="45.8">15</text>
<text x="45.4" y="43.3">14</text>
<text x="45.4" y="45.8">16</text>
<text x="91.1" y="43.3">13</text>
<text x="91.1" y="45.8">15</text>
<text x="100" y="43.3">14</text>
<text x="100" y="45.8">16</text>
<text x="36.5" y="48.3">17</text>
<text x="36.5" y="50.9">19</text>
<text x="36.5" y="53.4">21</text>
<text x="45.4" y="48.3">18</text>
<text x="45.4" y="50.9">20</text>
<text x="45.4" y="53.4">22</text>
<text x="91.1" y="48.3">17</text>
<text x="91.1" y="50.9">19</text>
<text x="91.1" y="53.4">21</text>
<text x="100" y="48.3">18</text>
<text x="100" y="50.9">20</text>
<text x="100" y="53.4">22</text>
<text x="162.1" y="48.3">1</text>
<text x="162.1" y="50.9">2</text>
<text x="162.1" y="53.4">3</text>
<text x="36.5" y="56">23</text>
<text x="36.5" y="58.5">25</text>
<text x="45.4" y="56">24</text>
<text x="45.4" y="58.5">26</text>
<text x="91.1" y="56">23</text>
<text x="91.1" y="58.5">25</text>
<text x="100" y="56">24</text>
<text x="100" y="58.5">26</text>
<text x="36.5" y="61">27</text>
<text x="36.5" y="63.6">29</text>
<text x="45.4" y="61">28</text>
<text x="45.4" y="63.6">30</text>
<text x="91.1" y="61">27</text>
<text x="91.1" y="63.6">29</text>
<text x="100" y="61">28</text>
<text x="100" y="63.6">30</text>
<text x="36.5" y="66.1">31</text>
<text x="36.5" y="68.7">33</text>
<text x="36.5" y="71.2">35</text>
<text x="45.4" y="66.1">32</text>
<text x="45.4" y="68.7">34</text>
<text x="45.4" y="71.2">36</text>
<text x="91.1" y="66.1">31</text>
<text x="91.1" y="68.7">33</text>
<text x="91.1" y="71.2">35</text>
<text x="100" y="66.1">32</text>
<text x="100" y="68.7">34</text>
<text x="100" y="71.2">36</text>
<text x="36.5" y="73.7">37</text>
<text x="36.5" y="76.3">39</text>
<text x="45.4" y="73.7">38</text>
<text x="45.4" y="76.3">40</text>
<text x="91.1" y="73.7">37</text>
<text x="91.1" y="76.3">39</text>
<text x="100" y="73.7">38</text>
<text x="100" y="76.3">40</text>
<text x="36.5" y="78.8">41</text>
<text x="36.5" y="81.4">43</text>
<text x="36.5" y="83.9">45</text>
<text x="45.4" y="78.8">42</text>
<text x="45.4" y="81.4">44</text>
<text x="45.4" y="83.9">46</text>
<text x="91.1" y="78.8">41</text>
<text x="91.1" y="81.4">43</text>
<text x="91.1" y="83.9">45</text>
<text x="100" y="78.8">42</text>
<text x="100" y="81.4">44</text>
<text x="100" y="83.9">46</text>
<text x="164.6" y="80.1">1</text>
<text x="164.6" y="82.6">2</text>
<text x="164.6" y="85.2">3</text>
<text x="35.8" y="105" transform="rotate(-90 35.8 105)">2</text>
<text x="69.4" y="106.8">1</text>
<text x="87.1" y="106.8">3</text>
<text x="28.7" y="108.5">1</text>
<text x="38.9" y="108.5">3</text>
<text x="69.4" y="110.6">2</text>
<text x="20.6" y="143.6">10</text>
<text x="21.1" y="138.5">7</text>
<text x="21.1" y="141">8</text>
<text x="35.1" y="138.5">1</text>
<text x="35.1" y="143.6">4</text>
<text x="35.1" y="141">5</text>
<text x="21.1" y="146.1">2</text>
<text x="35.1" y="146.1">6</text>
<text x="35.1" y="148.7">9</text>
<text x="35.1" y="151.2">3</text>
</g>
<g font-size="1.8" fill="#0f0f0f">
<text x="71.1" y="33">MMC1.DAT[2]</text>
<text x="71.1" y="30.5">MMC1.DAT[6]</text>
<text x="71.1" y="35.5">GPIO[66]</text>
<text x="110.4" y="33">MMC1.DAT[3]</text>
<text x="110.4" y="30.5">MMC1.DAT[7]</text>
<text x="114.4" y="35.5">GPIO[67]</text>
<text x="16.5" y="40.6">GPIO[30]</text>
<text x="16.5" y="38.1">PWR_BUT</text>
<text x="55.5" y="38.1">~{SYS_RESET}</text>
<text x="59.7" y="40.6">GPIO[60]</text>
<text x="71.1" y="40.6">GPIO[45]</text>
<text x="71.1" y="38.1">GPIO[69]</text>
<text x="114.4" y="40.6">GPIO[44]</text>
<text x="114.4" y="38.1">GPIO[68]</text>
<text x="16.5" y="43.2">GPIO[31]</text>
<text x="16.5" y="45.7">GPIO[48]</text>
<text x="60.7" y="45.7">PWM1B</text>
<text x="60.7" y="43.2">PWM1A</text>
<text x="71.1" y="43.2">PWM2B</text>
<text x="71.1" y="45.7">GPIO[47]</text>
<text x="114.4" y="43.2">GPIO[26]</text>
<text x="114.4" y="45.7">GPIO[46]</text>
<text x="16.5" y="50.8">I2C2.SCL</text>
<text x="16.5" y="53.3">GPIO[3]</text>
<text x="16.5" y="48.2">GPIO[4]</text>
<text x="59.3" y="50.8">I2C2.SDA</text>
<text x="60.7" y="48.2">GPIO[5]</text>
<text x="60.7" y="53.3">GPIO[2]</text>
<text x="71.1" y="48.2">GPIO[27]</text>
<text x="71.1" y="53.3">MMC1.CLK</text>
<text x="71.1" y="50.8">PWM2A</text>
<text x="110.4" y="53.3">MMC1.DAT[5]</text>
<text x="112.2" y="50.8">MMC1.CMD</text>
<text x="152.8" y="50.8">+7.4V</text>
<text x="16.5" y="55.9">GPIO[49]</text>
<text x="16.5" y="58.4">GPIO[117]</text>
<text x="59.7" y="55.9">GPIO[15]</text>
<text x="59.7" y="58.4">GPIO[14]</text>
<text x="71.1" y="58.4">MMC1.DAT[0]</text>
<text x="71.1" y="55.9">MMC1.DAT[4]</text>
<text x="110.4" y="55.9">MMC1.DAT[1]</text>
<text x="114.4" y="58.4">GPIO[61]</text>
<text x="153.7" y="55.9">GPIO[27] 4</text>
<text x="16.5" y="60.9">GPIO_115</text>
<text x="16.5" y="63.5">SPI1.D0</text>
<text x="59" y="63.5">GPIO_112</text>
<text x="59.5" y="60.9">SPI1.CS0</text>
<text x="71.1" y="63.5">LCD.HSYNC</text>
<text x="71.1" y="60.9">LCD.VSYNC</text>
<text x="107.9" y="63.5">LCD.AC_BIAS_E</text>
<text x="113" y="60.9">LCD.PCLK</text>
<text x="16.5" y="66">SPI1.SCLK</text>
<text x="16.5" y="68.6">AIN4</text>
<text x="16.5" y="71.1">AIN6</text>
<text x="63.3" y="71.1">AIN5</text>
<text x="71.1" y="66">LCD.DATA[14]</text>
<text x="71.1" y="68.6">LCD.DATA[13]</text>
<text x="71.1" y="71.1">LCD_DATA12</text>
<text x="109.7" y="71.1">LCD.DATA[10]</text>
<text x="109.7" y="68.6">LCD.DATA[11]</text>
<text x="109.7" y="66">LCD.DATA[15]</text>
<text x="16.5" y="76.2">AIN0</text>
<text x="16.5" y="73.6">AIN2</text>
<text x="63.3" y="73.6">AIN3</text>
<text x="63.3" y="76.2">AIN1</text>
<text x="71.1" y="76.2">LCD_DATA6</text>
<text x="71.1" y="73.6">LCD_DATA8</text>
<text x="110.7" y="73.6">LCD.DATA[9]</text>
<text x="110.7" y="76.2">LCD.DATA[7]</text>
<text x="16.5" y="78.7">GPIO[20]</text>
<text x="60.7" y="78.7">GPIO[7]</text>
<text x="71.1" y="83.8">LCD_DATA0</text>
<text x="71.1" y="78.7">LCD_DATA4</text>
<text x="71.1" y="81.3">LCD_DATA2</text>
<text x="110.7" y="83.8">LCD.DATA[1]</text>
<text x="110.7" y="81.3">LCD.DATA[3]</text>
<text x="110.7" y="78.7">LCD.DATA[5]</text>
<text x="123" y="80">PWM2B</text>
<text x="157.9" y="82.5">+7.4V</text>
<text x="156.3" y="87.6">GPIO[45] 4</text>
<text x="21.6" y="101.6">batt</text>
<text x="55.4" y="106.7">+7.4V</text>
<text x="64.8" y="128.2">+3.3V</text>
<text x="53.3" y="140.9">I2C2.SCL</text>
<text x="53.3" y="143.5">I2C2.SDA</text>
<text x="53.3" y="146">GPIO[117]</text>
<text x="53.3" y="148.6">GPIO_112</text>
</g>
<text font-size="1.8" fill="#009600" x="114.4" y="48.2">GPIO[65] PWM2A</text>
<g font-size="1.8" fill="#0000c2">
<text x="177.8" y="48.2">Body Tube</text>
<text x="180.3" y="80">Camera</text>
</g>
</svg>
